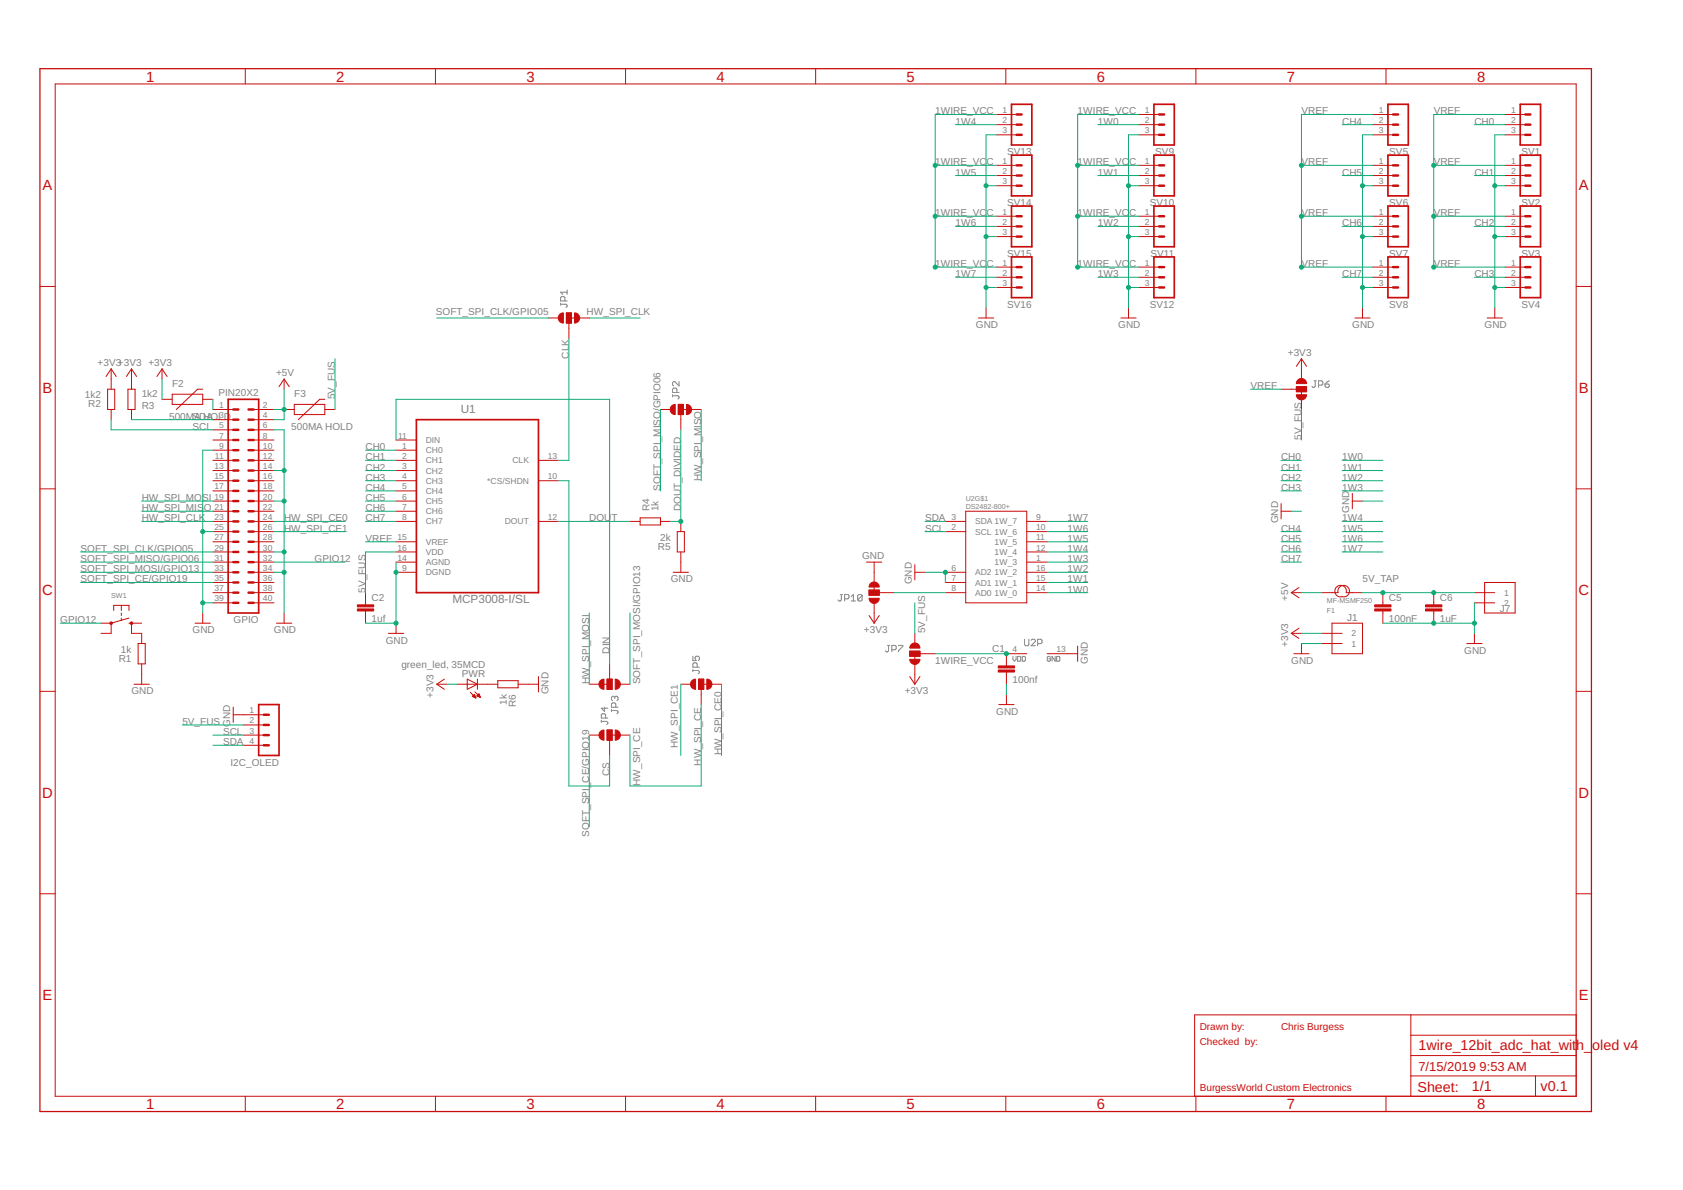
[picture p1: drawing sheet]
<svg xmlns="http://www.w3.org/2000/svg" width="420mm" height="297mm" viewBox="0 0 420 297" stroke-linecap="round" stroke-linejoin="round" font-family="sans-serif">
<g fill="none" stroke="#808080" stroke-width=".25">
<path d="M140 75.9h1.3l.3 .3-.3 .6M140 75.7v.5M141 75.1v-.8l-.2-.3h-.6l-.2 .3v.8h1.6M141.6 72.4v1.1M141.6 72.9h-1.6l.5 .6M167.9 98.8h1.3l.3 .3-.3 .5M167.9 98.5v.6M169 98v-.8l-.3-.3h-.5l-.3 .3v.8h1.6M169.5 95.2v1.1l-1.1-1.1h-.2l-.3 .3v.6l.3 .2M328.1 95.1h.5M328.3 95.1v1.3l-.2 .3-.6-.3M329.2 96.1h.8l.2-.2v-.6l-.2-.2h-.8v1.6"/>
<path d="M330.8 95.9h.8l.3 .5-.3 .3h-.5l-.3-.3zM331.9 95.1l-1.1 .8M209.8 148.4h.5M210 148.4v1.4l-.2 .2-.6-.2M210.9 149.5h.8l.2-.3v-.5l-.2-.3h-.8v1.6M212.5 150h1.1M212.5 148.9l.5-.5v1.6M215.2 148.7v1.1l-.3 .2h-.5l-.3-.2M215.2 148.7l-.3-.3h-.5l-.3 .3v1.1M215.2 148.7l-1.1 1.1M255.8 159.6v1.3l.2 .3h.6l.3-.3v-1.3M257.4 159.8l.3-.2h.5l.3 .2v.3l-1.1 1.1h1.1"/>
<path d="M150.1 179.8v.5M150.9 176.5v1.1l-.8-.8h1.6M151.2 179.2v-.8l-.3-.2h-.5l-.3 .2v.8h1.6M152.7 177.4h1.3l.3 .2-.3 .6M152.7 177.1v.5M153.5 174.1l.2-.3 .6 .3v.5l-.3 .3M153.5 174.1l-.3-.3-.5 .3v.5l.2 .3M153.5 174.1v.2M153.7 176.5v-.8l-.2-.2h-.6l-.2 .2v.8h1.6M173 167.4h1.3l.3 .2v.3l-.3 .3M173 163.8v1.1h.8l-.3-.5 .3-.6h.5l.3 .3v.5l-.3 .3M173 167.1v.5"/>
<path d="M174.1 166.5v-.8l-.3-.2h-.6l-.2 .2v.8h1.6M221.6 161.1h.5M221.8 161.1v1.4l-.2 .2-.6-.2M222.7 162.2h.8l.2-.3v-.5l-.2-.3h-.8v1.6M224.3 161.1h1.1v.3l-1.1 1.1v.2M252.9 163.9v.7l.4 .4 .4-.4v-.7M254 163.9h.6l.2 .2v.7l-.2 .2h-.6zM255.2 163.9h.6l.2 .2v.7l-.2 .2h-.6zM259 160.7h.9l.2-.3v-.6l-.2-.2h-.9v1.6M262.2 164.1l-.2-.2h-.3l-.2 .2v.7l.2 .2h.3l.2-.2v-.4h-.3M263.4 163.9v1.1l-.8-1.1v1.1M263.8 163.9h.6l.2 .2v.7l-.2 .2h-.6z"/>
<path d="M150.1 180.1h1.4l.2 .2-.2 .6"/>
</g>
<g fill="none" stroke="#c90d0c" stroke-width=".25">
<path d="M61.2 17.1v3.9M108.7 17.1v3.9M156.2 17.1v3.9M203.6 17.1v3.9M251.1 17.1v3.9M298.6 17.1v3.9M346 17.1v3.9M13.8 21h379.7v252.6h-379.7zM248.7 28.6h5.1M248.7 31.1h5.1M248.7 33.7h5.1M284.3 28.6h5"/>
<path d="M284.3 31.1h5M284.3 33.7h5M342.7 28.6h5.1M342.7 31.1h5.1M342.7 33.7h5.1M375.7 28.6h5.1M375.7 31.1h5.1M375.7 33.7h5.1M248.7 41.3h5.1M248.7 43.8h5.1M248.7 46.4h5.1M248.7 54h5.1"/>
<path d="M248.7 56.5h5.1M248.7 59.1h5.1M284.3 41.3h5M284.3 43.8h5M284.3 46.4h5M284.3 54h5M284.3 56.5h5M284.3 59.1h5M342.7 41.3h5.1M342.7 43.8h5.1M342.7 46.4h5.1M342.7 54h5.1"/>
<path d="M342.7 56.5h5.1M342.7 59.1h5.1M375.7 41.3h5.1M375.7 43.8h5.1M375.7 46.4h5.1M375.7 54h5.1M375.7 56.5h5.1M375.7 59.1h5.1M10 71.5h3.8M137 79.4h2.5M141.4 78.1h1.3v2.5h-1.3zM142 79.4h5.1"/>
<path d="M244.3 79.4h3.8M246.2 76.8v2.6M248.7 66.7h5.1M248.7 69.2h5.1M248.7 71.8h5.1M279.8 79.4h3.8M281.7 76.8v2.6M284.3 66.7h5M284.3 69.2h5M284.3 71.8h5M338.2 79.4h3.9M340.1 76.8v2.6"/>
<path d="M342.7 66.7h5.1M342.7 69.2h5.1M342.7 71.8h5.1M371.3 79.4h3.8M373.2 76.8v2.6M375.7 66.7h5.1M375.7 69.2h5.1M375.7 71.8h5.1M393.5 71.5h3.8M26.9 97.2h1.7v5h-1.7zM27.7 92.1v5.1M27.7 92.1l1.3 1.9"/>
<path d="M27.7 92.1l-1.2 1.9M31.9 97.2h1.8v5h-1.8zM32.8 92.1v5.1M32.8 92.1l1.3 1.9M32.8 92.1l-1.2 1.9M40.4 92.1l1.3 1.9M40.4 92.1l-1.2 1.9M40.4 92.1v2.5M40.4 99.7h2.6M43 98.4h7.6v2.5h-7.6zM50.6 97.2h-1.3l-5.3 5M50.6 99.7h2.5"/>
<path d="M70.9 94.6v2.6M70.9 94.6l1.3 1.9M70.9 94.6l-1.2 1.9M81.1 99.7h-1.3l-5.3 5.1M142 80.6v3.9M319.8 97.2h3.8M323.6 96.5h2.6v1.3h-2.6zM324.9 89.5v5.1M324.9 97.2v5M324.9 89.5l1.3 1.9M324.9 89.5l-1.3 1.9M27.7 102.2v2.6"/>
<path d="M32.8 102.2v2.6M53.1 102.2h5.1M53.1 109.8h5.1M53.1 112.4h5.1M53.1 114.9h5.1M53.1 117.5h5.1M53.1 120h5.1M53.1 104.8h5.1M53.1 107.3h5.1M63.3 102.2h5.1M63.3 109.8h5.1M63.3 112.4h5.1"/>
<path d="M63.3 114.9h5.1M63.3 117.5h5.1M63.3 120h5.1M63.3 104.8h5.1M63.3 107.3h5.1M70.9 102.2h2.6M73.5 100.9h7.6v2.6h-7.6zM81.1 102.2h2.5M98.9 109.8h5M98.9 112.4h5M98.9 114.9h5M98.9 117.5h5"/>
<path d="M98.9 120h5M134.4 114.9h5.1M134.4 120h5.1M164.9 102.2h2.5M169.3 100.9h1.3v2.6h-1.3zM170 103.5v3.8M170 102.2h5M10 122h3.8M53.1 130.2h5.1M53.1 137.8h5.1M53.1 132.7h5.1M53.1 127.6h5.1"/>
<path d="M53.1 122.5h5.1M53.1 125.1h5.1M53.1 135.2h5.1M63.3 130.2h5.1M63.3 137.8h5.1M63.3 132.7h5.1M63.3 127.6h5.1M63.3 122.5h5.1M63.3 125.1h5.1M63.3 135.2h5.1M98.9 130.2h5M98.9 137.8h5"/>
<path d="M98.9 127.6h5M98.9 122.5h5M98.9 125.1h5M98.9 135.2h5M134.4 130.2h5.1M157.3 130.2h2.5M159.8 129.3h5.1v1.7h-5.1zM164.9 130.2h2.5M169.1 132.7h1.8v5.1h-1.8zM170 130.2v2.5M170 137.8v5.1M236 130.2h5.1"/>
<path d="M236 132.7h5.1M241.1 127.6h15.2v22.9h-15.2zM256.3 130.2h5.1M256.3 137.8h5.1M256.3 132.7h5.1M256.3 135.2h5.1M319.8 125.7v3.8M319.8 127.6h2.6M337.6 125.1h2.5M337.6 123.2v3.8M393.5 122h3.8M25.2 155.6h2.5"/>
<path d="M27.7 155.6v2.5h-2.5M28.4 152.4v-1.3h3.8v1.3M30.3 151.1v1.3M30.3 153v.6M30.3 154.3v.6M32.2 155.6h3.2M32.2 154.3l-4.5 1.3M32.8 155.6v2.5h2.6v2.5M48.7 155.6h3.8M50.6 153v2.6M53.1 147.9h5.1M53.1 142.9h5.1"/>
<path d="M53.1 145.4h5.1M53.1 150.5h5.1M53.1 140.3h5.1M63.3 147.9h5.1M63.3 142.9h5.1M63.3 145.4h5.1M63.3 150.5h5.1M63.3 140.3h5.1M69 155.6h3.8M70.9 153v2.6M91.2 147.9v3.1M91.2 152.5v3.1"/>
<path d="M97 158.1h3.8M98.9 155.6v2.5M98.9 142.9h5M98.9 140.3h5M168.1 142.9h3.8M216.3 140.3h3.8M217 147.3h2.5v1.3h-2.5zM217 153.6l1.2 2M218.2 140.3v7.6M218.2 150.5v5.1M219.5 147.9h3.8M219.5 153.6l-1.3 2"/>
<path d="M228.4 142.9h2.5M228.4 140.9v3.9M228.4 158.1v2.5M236 147.9h5.1M236 142.9h5.1M236 145.4h5.1M256.3 147.9h5.1M256.3 142.9h5.1M256.3 145.4h5.1M256.3 140.3h5.1M322.4 158.1h2.5M322.4 147.9l1.9 1.3"/>
<path d="M322.4 147.9h2.5M322.4 158.1l1.9 1.3M324.3 146.7l-1.9 1.2M324.3 156.8l-1.9 1.3M330 147.9h4.1a1.44 1.44 0 0 1 1.2-1.8 1.44 1.44 0 0 1 1.6 1.6 1.44 1.44 0 0 1-1.8 1.2 1.45 1.45 0 0 1-1.9-1.2 1.45 1.45 0 0 1 1.6-1.6 1.45 1.45 0 0 1 1.3 1.8h4M330 158.1h5.1M332.5 155.6h7.6v7.6h-7.6zM345.2 147.9v3.1M345.2 152.5v3.1M357.9 147.9v3.1M357.9 152.5v3.1M368.1 147.9h5.1"/>
<path d="M368.1 158.1v2.5M368.1 150.5h5.1M370.6 145.4h7.6v7.6h-7.6zM10 172.6h3.8M33.5 170.8h3.8M34.5 160.6h1.8v5.1h-1.8zM35.4 165.7v5.1M58.2 178.4h7.6M58.2 176.5v3.8M109 170.8h2.6M109 170.8l1.9 1.3M110.9 169.5l-1.9 1.3"/>
<path d="M114.1 170.8h10.2M116.6 169.5l2.6 1.3-2.6 1.3zM117.4 172.8l1.4 1.4M117.9 173.8l.9 .4M117.9 173.8l.5-.5 .4 .9M117.9 173.8h.7M118 173.7h.6M118.2 173.6h.3M118.2 173.9h.5M118.3 173.5h.2M118.4 173.4h.1M118.5 174.1h.2"/>
<path d="M118.6 172.7l1.4 1.4M118.7 174.2h.1M119.1 173.7h.7M119.1 173.7l.9 .4M119.1 173.7l.5-.5 .4 .9M119.2 173.6h.5M119.2 169.5v2.6M119.3 173.5h.4M119.3 173.8h.5M119.4 173.4h.2M119.5 173.2h.1M119.6 173.9h.3"/>
<path d="M119.9 174.1h.1M124.3 169.9h5v1.8h-5zM129.3 170.8h5.1M134.4 168.9v3.8M147.1 170.8h5.1M151.6 169.5h1.2v2.6h-1.2zM152.2 165.7v3.8M154.7 170.8h2.6M170 170.8h2.5M174.4 169.5h1.3v2.6h-1.3zM175 170.8h5.1M175 172.1v3.8"/>
<path d="M227.1 168.9l1.3 1.9M227.1 162.5h2.6v1.3h-2.6zM228.4 163.2v7.6M229.7 163.2h3.8M229.7 168.9l-1.3 1.9M249.3 175.9h3.9M251.2 167.7v3.1M251.2 173.3v2.6M256.3 163.2h-5.1v3M261.4 163.2h7.6M269 161.3v3.8M323 163.2h3.8"/>
<path d="M324.9 160.6v2.6M330 160.6h5.1M366.2 160.6h3.8M393.5 172.6h3.8M60.8 183.5h5M60.8 181h5M60.8 186h5M147.1 183.5h2.5M151.6 182.2h1.2v2.6h-1.2zM152.2 184.8v3.8M152.2 183.5h5.1M10 223.1h3.8"/>
<path d="M393.5 223.1h3.8M352.2 253.3v20.3M352.2 258.4h41.3M393.5 253.3h-95.3v20.3M61.2 273.6v3.9M108.7 273.6v3.9M156.2 273.6v3.9M203.6 273.6v3.9M251.1 273.6v3.9M298.6 273.6v3.9M346 273.6v3.9M352.2 268.6h41.3"/>
<path d="M352.2 263.5h41.3M383.3 268.6v5"/>
</g>
<path d="M10 17.1h387.3v260.4h-387.3z" fill="none" stroke="#c90d0c" stroke-width=".32"/>
<g fill="#c90d0c" stroke="#c90d0c" stroke-width=".25">
<path d="M89.2 152h4.1v.5h-4.1z"/>
<path d="M89.2 151h4.1v.5h-4.1z"/>
<path d="M343.2 152h4.1v.5h-4.1z"/>
<path d="M343.2 151h4.1v.5h-4.1z"/>
<path d="M355.9 152h4.1v.5h-4.1z"/>
<path d="M355.9 151h4.1v.5h-4.1z"/>
<path d="M141.4 78.1h1.3v2.5h-1.3z"/>
<path d="M169.3 100.9h1.3v2.6h-1.3z"/>
<path d="M151.6 169.5h1.2v2.6h-1.2z"/>
<path d="M151.6 182.2h1.2v2.6h-1.2z"/>
<path d="M174.4 169.5h1.3v2.6h-1.3z"/>
<path d="M249.2 167.2h4.1v.5h-4.1z"/>
<path d="M249.2 166.2h4.1v.5h-4.1z"/>
<path d="M323.6 96.5h2.6v1.3h-2.6z"/>
<path d="M217 147.3h2.5v1.3h-2.5z"/>
<path d="M227.1 162.5h2.6v1.3h-2.6z"/>
</g>
<g fill="#c90d0c" stroke="#c90d0c" stroke-width=".25">
<path d="M143.4 78.1a1.27 1.27 0 0 1 1.3 1.3 1.27 1.27 0 0 1-1.3 1.2z" fill-rule="evenodd"/>
<path d="M139.7 78.5l.5-.3 .5-.1v2.5a1.27 1.27 0 0 1-1.2-.7 1.27 1.27 0 0 1 .2-1.4z" fill-rule="evenodd"/>
<path d="M171.4 100.9a1.27 1.27 0 0 1 1.3 1.3 1.27 1.27 0 0 1-1.3 1.3z" fill-rule="evenodd"/>
<path d="M167.6 101.4l1-.5v2.6a1.27 1.27 0 0 1-1.2-.8 1.27 1.27 0 0 1 .2-1.3z" fill-rule="evenodd"/>
<path d="M149.8 169.9l1-.4v2.6a1.27 1.27 0 0 1-1.2-.8 1.27 1.27 0 0 1 .2-1.4z" fill-rule="evenodd"/>
<path d="M153.6 169.5a1.27 1.27 0 0 1 1.3 1.3 1.27 1.27 0 0 1-1.3 1.3z" fill-rule="evenodd"/>
<path d="M153.6 182.2a1.27 1.27 0 0 1 1.3 1.3 1.27 1.27 0 0 1-1.3 1.3z" fill-rule="evenodd"/>
<path d="M149.8 182.6l1-.4v2.6a1.27 1.27 0 0 1-1.2-.8 1.27 1.27 0 0 1 .2-1.4z" fill-rule="evenodd"/>
<path d="M176.4 169.5a1.27 1.27 0 0 1 1.3 1.3 1.27 1.27 0 0 1-1.3 1.3z" fill-rule="evenodd"/>
<path d="M172.7 169.9l1-.4v2.6a1.27 1.27 0 0 1-1.2-.8 1.27 1.27 0 0 1 .2-1.4z" fill-rule="evenodd"/>
<path d="M323.6 98.5h2.6a1.27 1.27 0 0 1-1.3 1.3 1.27 1.27 0 0 1-1.3-1.3z" fill-rule="evenodd"/>
<path d="M324.1 94.8a1.27 1.27 0 0 1 1.3-.2 1.27 1.27 0 0 1 .8 1.2h-2.6l.1-.5z" fill-rule="evenodd"/>
<path d="M217.4 145.6a1.27 1.27 0 0 1 1.3-.2 1.27 1.27 0 0 1 .8 1.1h-2.5z" fill-rule="evenodd"/>
<path d="M217 149.3h2.5a1.27 1.27 0 0 1-1.3 1.3 1.27 1.27 0 0 1-1.2-1.3z" fill-rule="evenodd"/>
<path d="M227.1 164.6h2.6a1.27 1.27 0 0 1-1.3 1.2 1.27 1.27 0 0 1-1.3-1.2z" fill-rule="evenodd"/>
<path d="M227.5 160.8a1.26 1.26 0 0 1 1.4-.2 1.26 1.26 0 0 1 .8 1.2h-2.6z" fill-rule="evenodd"/>
<circle cx="27.7" cy="155.5" r=".33"/>
<circle cx="32.8" cy="155.5" r=".33"/>
</g>
<g fill="none" stroke="#c90d0c" stroke-width=".42">
<path d="M252.5 26h5.1v10.2h-5.1zM252.5 38.7h5.1v10.2h-5.1zM288.1 26h5.1v10.2h-5.1zM288.1 38.7h5.1v10.2h-5.1zM346.5 26h5.1v10.2h-5.1zM346.5 38.7h5.1v10.2h-5.1zM379.5 26h5.1v10.2h-5.1zM379.5 38.7h5.1v10.2h-5.1zM252.5 51.4h5.1v10.2h-5.1zM288.1 51.4h5.1v10.2h-5.1zM346.5 51.4h5.1v10.2h-5.1zM379.5 51.4h5.1v10.2h-5.1z"/>
<path d="M252.5 64.1h5.1v10.2h-5.1zM288.1 64.1h5.1v10.2h-5.1zM346.5 64.1h5.1v10.2h-5.1zM379.5 64.1h5.1v10.2h-5.1zM57 99.7h7.6v53.3h-7.6zM103.9 104.8h30.5v43.1h-30.5zM64.6 175.9h5.1v12.7h-5.1z"/>
</g>
<g fill="none" stroke="#c90d0c" stroke-width=".61">
<path d="M253.8 33.7h1.3M253.8 31.1h1.3M253.8 28.6h1.3M289.3 33.7h1.3M289.3 31.1h1.3M289.3 28.6h1.3M347.8 33.7h1.2M347.8 31.1h1.2M347.8 28.6h1.2M380.8 33.7h1.3M380.8 31.1h1.3M380.8 28.6h1.3"/>
<path d="M253.8 46.4h1.3M253.8 43.8h1.3M253.8 41.3h1.3M253.8 59.1h1.3M253.8 56.5h1.3M253.8 54h1.3M289.3 46.4h1.3M289.3 43.8h1.3M289.3 41.3h1.3M289.3 59.1h1.3M289.3 56.5h1.3M289.3 54h1.3"/>
<path d="M347.8 46.4h1.2M347.8 43.8h1.2M347.8 41.3h1.2M347.8 59.1h1.2M347.8 56.5h1.2M347.8 54h1.2M380.8 46.4h1.3M380.8 43.8h1.3M380.8 41.3h1.3M380.8 59.1h1.3M380.8 56.5h1.3M380.8 54h1.3"/>
<path d="M253.8 71.8h1.3M253.8 69.2h1.3M253.8 66.7h1.3M289.3 71.8h1.3M289.3 69.2h1.3M289.3 66.7h1.3M347.8 71.8h1.2M347.8 69.2h1.2M347.8 66.7h1.2M380.8 71.8h1.3M380.8 69.2h1.3M380.8 66.7h1.3"/>
<path d="M58.2 107.3h1.3M58.2 104.8h1.3M58.2 102.2h1.3M58.2 112.4h1.3M58.2 109.8h1.3M58.2 120h1.3M58.2 117.5h1.3M58.2 114.9h1.3M62 107.3h1.3M62 104.8h1.3M62 102.2h1.3M62 112.4h1.3"/>
<path d="M62 109.8h1.3M62 120h1.3M62 117.5h1.3M62 114.9h1.3M58.2 125.1h1.3M58.2 122.5h1.3M58.2 132.7h1.3M58.2 130.2h1.3M58.2 127.6h1.3M58.2 137.8h1.3M58.2 135.2h1.3M62 125.1h1.3"/>
<path d="M62 122.5h1.3M62 132.7h1.3M62 130.2h1.3M62 127.6h1.3M62 137.8h1.3M62 135.2h1.3M58.2 142.9h1.3M58.2 140.3h1.3M58.2 145.4h1.3M58.2 147.9h1.3M58.2 150.5h1.3M62 142.9h1.3"/>
<path d="M62 140.3h1.3M62 145.4h1.3M62 147.9h1.3M62 150.5h1.3M65.8 178.4h1.3M65.8 183.5h1.3M65.8 181h1.3M65.8 186h1.3"/>
</g>
<g fill="none" stroke="#0dab76" stroke-width=".25">
<path d="M238.5 31.1h10.2M248.7 33.7h-2.5v43.1M248.7 28.6h-15.2v38.1h15.2M274.1 31.1h10.2M284.3 33.7h-2.6v43.1M284.3 28.6h-15.3v38.1h15.3M335.1 31.1h7.6M342.7 33.7h-2.6v43.1M342.7 28.6h-17.8v38.1h17.8M368.1 31.1h7.6M375.7 33.7h-2.5v43.1M375.7 28.6h-17.8v38.1h17.8"/>
<path d="M233.5 54h15.2M233.5 41.3h15.2M238.5 43.8h10.2M238.5 56.5h10.2M246.2 46.4h2.5M246.2 59.1h2.5M269 54h15.3M269 41.3h15.3M274.1 43.8h10.2M274.1 56.5h10.2M281.7 46.4h2.6M281.7 59.1h2.6"/>
<path d="M324.9 54h17.8M324.9 41.3h17.8M335.1 43.8h7.6M335.1 56.5h7.6M340.1 46.4h2.6M340.1 59.1h2.6M357.9 54h17.8M357.9 41.3h17.8M368.1 43.8h7.6M368.1 56.5h7.6M373.2 46.4h2.5M373.2 59.1h2.5"/>
<path d="M109 79.4h28M147.1 79.4h12.7M238.5 69.2h10.2M246.2 71.8h2.5M274.1 69.2h10.2M281.7 71.8h2.6M335.1 69.2h7.6M340.1 71.8h2.6M368.1 69.2h7.6M373.2 71.8h2.5M40.4 94.6v5.1M53.1 99.7v2.5"/>
<path d="M70.9 97.2v7.6h-2.5M83.6 89.5v12.7M142 84.5v30.4h-2.5M312.2 97.2h7.6M27.7 104.8v2.5h25.4M32.8 104.8h20.3M53.1 112.4h-2.5v40.6M68.4 107.3h2.5v45.7M68.4 117.5h2.5M68.4 102.2h2.5M91.2 112.4h7.7M91.2 117.5h7.7"/>
<path d="M91.2 114.9h7.7M91.2 120h7.7M98.9 109.8v-10.1h53.3v66M139.5 120h2.5v76.2h10.2v-7.6M164.9 102.2v20.3M170 107.3v22.9h-2.6M175 102.2v17.8M319.8 117.5h5.1M319.8 114.9h5.1M319.8 120h5.1M324.9 102.2v7.6M335.1 117.5h10.1"/>
<path d="M335.1 114.9h10.1M335.1 120h10.1M20.1 137.8h33M35.4 125.1h17.7M35.4 127.6h17.7M35.4 130.2h17.7M50.6 132.7h2.5M68.4 132.7h17.8M68.4 125.1h2.5M68.4 137.8h2.5M68.4 130.2h17.8M91.2 125.1h7.7"/>
<path d="M91.2 127.6h7.7M91.2 130.2h7.7M91.2 122.5h7.7M91.2 135.2h7.7M98.9 137.8h-7.7v10.1M139.5 130.2h17.8M230.9 132.7h5.1M230.9 130.2h5.1M261.4 132.7h10.2M261.4 137.8h10.2M261.4 130.2h10.2M261.4 135.2h10.2"/>
<path d="M319.8 132.7h5.1M319.8 137.8h5.1M319.8 122.5h5.1M319.8 135.2h5.1M322.4 127.6h2.5M335.1 132.7h10.1M335.1 137.8h10.1M335.1 130.2h10.1M335.1 122.5h10.1M335.1 135.2h10.1M340.1 125.1h5.1M15 155.6h10.2"/>
<path d="M20.1 142.9h33M20.1 145.4h33M20.1 140.3h33M50.6 150.5h2.5M68.4 142.9h2.5M68.4 140.3h17.8M98.9 140.3v15.3h-7.7M147.1 153v17.8M157.3 153v17.8M223.3 147.9h12.7M228.4 150.5v7.6M230.9 142.9h5.1v2.5"/>
<path d="M261.4 142.9h10.2M261.4 147.9h10.2M261.4 145.4h10.2M261.4 140.3h10.2M319.8 140.3h5.1M324.9 158.1h5.1M324.9 147.9h5.1M340.1 147.9h28M345.2 155.6h22.9M368.1 150.5v7.6M111.6 170.8h2.5M170 170.8v17.8"/>
<path d="M175 175.9v20.3h-17.7v-12.7M180.1 170.8v17.8M233.5 163.2h17.7M251.2 170.8v2.5M324.9 160.6h5.1M45.5 181h15.3M53.1 186h7.7M53.1 183.5h7.7M147.1 183.5v22.9"/>
</g>
<g fill="#0dab76" stroke="#0dab76" stroke-width=".25">
<circle cx="50.6" cy="132.7" r=".51"/>
<circle cx="50.6" cy="150.5" r=".51"/>
<circle cx="70.9" cy="117.5" r=".51"/>
<circle cx="70.9" cy="125.1" r=".51"/>
<circle cx="70.9" cy="137.8" r=".51"/>
<circle cx="70.9" cy="142.9" r=".51"/>
<circle cx="98.9" cy="142.9" r=".51"/>
<circle cx="98.9" cy="155.6" r=".51"/>
<circle cx="357.9" cy="155.6" r=".51"/>
<circle cx="368.1" cy="155.6" r=".51"/>
<circle cx="236" cy="142.9" r=".51"/>
<circle cx="246.2" cy="46.4" r=".51"/>
<circle cx="246.2" cy="59.1" r=".51"/>
<circle cx="246.2" cy="71.8" r=".51"/>
<circle cx="281.7" cy="46.4" r=".51"/>
<circle cx="281.7" cy="59.1" r=".51"/>
<circle cx="281.7" cy="71.8" r=".51"/>
<circle cx="373.2" cy="46.4" r=".51"/>
<circle cx="373.2" cy="59.1" r=".51"/>
<circle cx="373.2" cy="71.8" r=".51"/>
<circle cx="340.1" cy="46.4" r=".51"/>
<circle cx="340.1" cy="59.1" r=".51"/>
<circle cx="340.1" cy="71.8" r=".51"/>
<circle cx="70.9" cy="102.2" r=".51"/>
<circle cx="170" cy="130.2" r=".51"/>
<circle cx="345.2" cy="147.9" r=".51"/>
<circle cx="357.9" cy="147.9" r=".51"/>
<circle cx="324.9" cy="66.7" r=".51"/>
<circle cx="324.9" cy="54" r=".51"/>
<circle cx="324.9" cy="41.3" r=".51"/>
<circle cx="357.9" cy="54" r=".51"/>
<circle cx="357.9" cy="41.3" r=".51"/>
<circle cx="357.9" cy="66.7" r=".51"/>
<circle cx="251.2" cy="163.2" r=".51"/>
<circle cx="233.5" cy="41.3" r=".51"/>
<circle cx="233.5" cy="54" r=".51"/>
<circle cx="233.5" cy="66.7" r=".51"/>
<circle cx="269" cy="41.3" r=".51"/>
<circle cx="269" cy="54" r=".51"/>
<circle cx="269" cy="66.7" r=".51"/>
</g>
<g font-size="3.7" fill="#c90d0c">
<text x="36.5" y="20.3">1</text>
<text x="84" y="20.3">2</text>
<text x="131.4" y="20.3">3</text>
<text x="178.9" y="20.3">4</text>
<text x="226.3" y="20.3">5</text>
<text x="273.8" y="20.3">6</text>
<text x="321.3" y="20.3">7</text>
<text x="368.7" y="20.3">8</text>
<text x="10.6" y="47.5">A</text>
<text x="394.2" y="47.5">A</text>
<text x="10.6" y="98.1">B</text>
<text x="394.2" y="98.1">B</text>
<text x="10.5" y="148.6">C</text>
<text x="394" y="148.6">C</text>
<text x="10.5" y="199.1">D</text>
<text x="394" y="199.1">D</text>
<text x="10.6" y="249.7">E</text>
<text x="394.2" y="249.7">E</text>
<text x="36.5" y="276.8">1</text>
<text x="84" y="276.8">2</text>
<text x="131.4" y="276.8">3</text>
<text x="178.9" y="276.8">4</text>
<text x="226.3" y="276.8">5</text>
<text x="273.8" y="276.8">6</text>
<text x="321.3" y="276.8">7</text>
<text x="368.7" y="276.8">8</text>
</g>
<g font-size="3.6" fill="#c90d0c">
<text x="354.1" y="262.2">1wire_12bit_adc_hat_wit</text>
<text x="393.5" y="262.2">h_</text>
<text x="397.5" y="262.2">oled v4</text>
<text x="353.9" y="272.5">Sheet:</text>
<text x="367.4" y="272.4">1/1</text>
<text x="384.6" y="272.4">v0.1</text>
</g>
<g font-size="3.2" fill="#c90d0c">
<text x="354.1" y="267.3">7/15/2019</text>
<text x="369.4" y="267.3">9:53 AM</text>
</g>
<g font-size="2.9" fill="#808080">
<text x="115" y="103.2">U1</text>
<text x="112.9" y="150.5">MCP3008-I/SL</text>
</g>
<g font-size="2.5" fill="#808080">
<text x="233.5" y="28.6">1WIRE_VCC</text>
<text x="269" y="28.6">1WIRE_VCC</text>
<text x="324.9" y="28.6">VREF</text>
<text x="357.9" y="28.6">VREF</text>
<text x="238.6" y="31.1">1W4</text>
<text x="274.1" y="31.1">1W0</text>
<text x="335.1" y="31.1">CH4</text>
<text x="368.1" y="31.1">CH0</text>
<text x="233.5" y="41.3">1WIRE_VC</text>
<text x="246.3" y="41.3">C</text>
<text x="251.5" y="38.7">S</text>
<text x="253.1" y="38.7">V13</text>
<text x="269" y="41.3">1WIRE_VC</text>
<text x="281.9" y="41.3">C</text>
<text x="288.4" y="38.7">SV9</text>
<text x="324.9" y="41.3">VREF</text>
<text x="346.8" y="38.7">SV5</text>
<text x="357.9" y="41.3">VREF</text>
<text x="379.8" y="38.7">SV1</text>
<text x="238.6" y="43.8">1W5</text>
<text x="274.1" y="43.8">1W1</text>
<text x="335.1" y="43.8">CH5</text>
<text x="368.1" y="43.8">CH1</text>
<text x="233.5" y="54">1WIRE_VC</text>
<text x="246.3" y="54">C</text>
<text x="251.5" y="51.4">SV14</text>
<text x="269" y="54">1WIRE_VC</text>
<text x="281.9" y="54">C</text>
<text x="287" y="51.4">SV10</text>
<text x="324.9" y="54">VREF</text>
<text x="346.8" y="51.4">SV6</text>
<text x="357.9" y="54">VREF</text>
<text x="379.8" y="51.4">SV2</text>
<text x="238.6" y="56.5">1W6</text>
<text x="274.1" y="56.5">1W2</text>
<text x="335.1" y="56.5">CH6</text>
<text x="368.1" y="56.5">CH2</text>
<text x="251.5" y="64.1">SV15</text>
<text x="287.2" y="64.1">SV11</text>
<text x="346.8" y="64.1">SV7</text>
<text x="379.8" y="64.1">SV3</text>
<text x="233.5" y="66.7">1WIRE_VC</text>
<text x="238.6" y="69.2">1W7</text>
<text x="246.3" y="66.7">C</text>
<text x="269" y="66.7">1WIRE_VC</text>
<text x="274.1" y="69.2">1W3</text>
<text x="281.9" y="66.7">C</text>
<text x="324.9" y="66.7">VREF</text>
<text x="335.1" y="69.2">CH7</text>
<text x="357.9" y="66.7">VREF</text>
<text x="368.1" y="69.2">CH3</text>
<text x="251.5" y="76.8">SV16</text>
<text x="287" y="76.8">SV12</text>
<text x="346.8" y="76.8">SV8</text>
<text x="379.8" y="76.8">SV4</text>
<text x="108.8" y="78.6">SOFT_SPI_CLK/GPIO05</text>
<text x="146.4" y="78.6">HW_SPI_CLK</text>
<text x="243.6" y="81.9">GND</text>
<text x="279.2" y="81.9">GND</text>
<text x="337.6" y="81.9">GND</text>
<text x="370.6" y="81.9">GND</text>
<text x="142" y="89.5" transform="rotate(-90 142 89.5)">CLK</text>
<text x="321.5" y="88.8">+3V3</text>
<text x="24.4" y="91.3">+3V3+3V3 +3V3</text>
<text x="68.9" y="93.8">+5V</text>
<text x="21.2" y="99.4">1k2</text>
<text x="22" y="101.7">R2</text>
<text x="35.4" y="99.2">1k2</text>
<text x="35.4" y="102">R3</text>
<text x="43" y="96.6">F2</text>
<text x="54.5" y="98.9">PIN20X2</text>
<text x="73.5" y="99.2">F3</text>
<text x="83.6" y="99.7" transform="rotate(-90 83.6 99.7)">5V_FUS</text>
<text x="164.9" y="101.9" transform="rotate(-90 164.9 101.9)">GPIO06</text>
<text x="312.2" y="97.1">VREF</text>
<text x="42.2" y="104.8">500MSDA</text>
<text x="48.1" y="107.3">SCL</text>
<text x="48.5" y="104.8">A HOLD</text>
<text x="72.7" y="107.3">500MA HOLD</text>
<text x="91.2" y="112.4">CH0</text>
<text x="324.9" y="109.8" transform="rotate(-90 324.9 109.8)">5V_FUS</text>
<text x="91.2" y="114.9">CH1</text>
<text x="91.2" y="117.5">CH2</text>
<text x="319.8" y="114.9">CH0</text>
<text x="319.8" y="117.5">CH1</text>
<text x="335.1" y="117.5">1W1</text>
<text x="335.1" y="114.9">1W0</text>
<text x="35.4" y="125.1">HW_SPI_MOSI</text>
<text x="91.2" y="120">CH3</text>
<text x="91.2" y="122.5">CH4</text>
<text x="91.2" y="125.1">CH5</text>
<text x="164.9" y="122.5" transform="rotate(-90 164.9 122.5)">SOFT_SPI_MISO/</text>
<text x="175.1" y="120" transform="rotate(-90 175.1 120)">HW_SPI_MISO</text>
<text x="319.8" y="120">CH2</text>
<text x="319.8" y="122.5">CH3</text>
<text x="335.1" y="122.5">1W3</text>
<text x="335.1" y="120">1W2</text>
<text x="35.4" y="130.2">HW_SPI_CLK</text>
<text x="35.4" y="127.6">HW_SPI_MIS</text>
<text x="50.9" y="127.6">O</text>
<text x="70.9" y="130.2">HW_SPI_CE0</text>
<text x="91.2" y="127.6">CH6</text>
<text x="91.2" y="130.2">CH7</text>
<text x="147.1" y="130.2">DOU</text>
<text x="152.7" y="130.2">T</text>
<text x="162.1" y="127.6" transform="rotate(-90 162.1 127.6)">R4</text>
<text x="164.4" y="127.6" transform="rotate(-90 164.4 127.6)">1k</text>
<text x="170" y="127.6" transform="rotate(-90 170 127.6)">DOUT_DIVIDED</text>
<text x="230.9" y="130.2">SDA</text>
<text x="266.5" y="130.2">1W7</text>
<text x="319.1" y="130.6" transform="rotate(-90 319.1 130.6)">GND</text>
<text x="335.1" y="130.2">1W4</text>
<text x="336.8" y="128.1" transform="rotate(-90 336.8 128.1)">GND</text>
<text x="20.1" y="137.8">SOFT_SPI_CLK/GPIO05</text>
<text x="70.9" y="132.7">HW_SPI_CE1</text>
<text x="91.2" y="135.2">VREF</text>
<text x="164.2" y="137.2">R5</text>
<text x="164.8" y="135">2k</text>
<text x="230.9" y="132.7">SCL</text>
<text x="266.5" y="132.7">1W6</text>
<text x="266.5" y="135.2">1W5</text>
<text x="266.5" y="137.8">1W4</text>
<text x="319.8" y="132.7">CH4</text>
<text x="319.8" y="135.2">CH5</text>
<text x="319.8" y="137.8">CH6</text>
<text x="335.1" y="137.8">1W7</text>
<text x="335.1" y="135.2">1W6</text>
<text x="335.1" y="132.7">1W5</text>
<text x="20.1" y="142.9">SOFT_SPI_MOSI/GPIO13</text>
<text x="20.1" y="140.3">SOFT_SPI_MISO/GPIO06</text>
<text x="78.5" y="140.3">GPIO12</text>
<text x="215.2" y="139.6">GND</text>
<text x="266.5" y="140.3">1W3</text>
<text x="266.5" y="142.9">1W2</text>
<text x="319.8" y="140.3">CH7</text>
<text x="20.1" y="145.4">SOFT_SPI_CE/GPIO19</text>
<text x="91.2" y="147.9" transform="rotate(-90 91.2 147.9)">5V_FUS</text>
<text x="167.4" y="145.4">GND</text>
<text x="227.6" y="145.9" transform="rotate(-90 227.6 145.9)">GND</text>
<text x="266.5" y="145.4">1W1</text>
<text x="266.5" y="147.9">1W0</text>
<text x="321.6" y="149.9" transform="rotate(-90 321.6 149.9)">+5V</text>
<text x="340.1" y="145.4">5V_TAP</text>
<text x="15" y="155.6">GPIO12</text>
<text x="58.3" y="155.6">GPIO</text>
<text x="92.8" y="155.2">1uf</text>
<text x="92.8" y="150.1">C2</text>
<text x="336.3" y="155">J1</text>
<text x="346.7" y="155.2">100nF</text>
<text x="346.7" y="150.1">C5</text>
<text x="359.4" y="155.2">1uF</text>
<text x="359.4" y="150.1">C6</text>
<text x="374.4" y="152.8">J7</text>
<text x="48.1" y="158.1">GND</text>
<text x="68.4" y="158.1">GND</text>
<text x="96.3" y="160.6">GND</text>
<text x="215.7" y="158.1">+3V3</text>
<text x="230.9" y="158.1" transform="rotate(-90 230.9 158.1)">5V_FUS</text>
<text x="321.6" y="161.5" transform="rotate(-90 321.6 161.5)">+3V3</text>
<text x="29.6" y="165.2">R1</text>
<text x="30.2" y="162.9">1k</text>
<text x="100.2" y="166.9">green_led, 35MCD</text>
<text x="152.2" y="163.2" transform="rotate(-90 152.2 163.2)">DIN</text>
<text x="233.5" y="165.7">1WIRE_VCC</text>
<text x="247.7" y="162.8">C1</text>
<text x="271.6" y="165.7" transform="rotate(-90 271.6 165.7)">GND</text>
<text x="322.4" y="165.7">GND</text>
<text x="365.5" y="163.2">GND</text>
<text x="32.8" y="173.3">GND</text>
<text x="115.3" y="169">PWR</text>
<text x="137" y="173.3" transform="rotate(-90 137 173.3)">GND</text>
<text x="147.1" y="170.8" transform="rotate(-90 147.1 170.8)">HW_SPI_MOSI</text>
<text x="159.8" y="170.8" transform="rotate(-90 159.8 170.8)">SOFT_SPI_MOSI/GPIO13</text>
<text x="225.9" y="173.3">+3V3</text>
<text x="252.8" y="170.4">100nf</text>
<text x="108.3" y="174.2" transform="rotate(-90 108.3 174.2)">+3V3</text>
<text x="126.5" y="176" transform="rotate(-90 126.5 176)">1k</text>
<text x="128.8" y="176.5" transform="rotate(-90 128.8 176.5)">R6</text>
<text x="248.7" y="178.4">GND</text>
<text x="45.5" y="180.9">5V_FUS</text>
<text x="55.7" y="183.5">SCL</text>
<text x="57.5" y="181.4" transform="rotate(-90 57.5 181.4)">GND</text>
<text x="55.7" y="186">SDA</text>
<text x="57.5" y="191.1">I2C_OLED</text>
<text x="169.2" y="186.7" transform="rotate(-90 169.2 186.7)">HW_SPI_CE1</text>
<text x="175.1" y="191.1" transform="rotate(-90 175.1 191.1)">HW_SPI_CE</text>
<text x="180.1" y="188.6" transform="rotate(-90 180.1 188.6)">HW_SPI_CE0</text>
<text x="152.2" y="193.6" transform="rotate(-90 152.2 193.6)">CS</text>
<text x="159.8" y="196.2" transform="rotate(-90 159.8 196.2)">HW_SPI_CE</text>
<text x="147.1" y="208.9" transform="rotate(-90 147.1 208.9)">SOFT_SPI_CE/GPIO19</text>
</g>
<g font-size="2.5" fill="#c90d0c">
<text x="299.5" y="257.1">Drawn by:</text>
<text x="319.8" y="257.1">Chris Burgess</text>
<text x="299.5" y="260.9">Checked by:</text>
<text x="299.5" y="272.4">BurgessWorld Custom Electronics</text>
</g>
<g font-size="2.1" fill="#808080">
<text x="250.3" y="28.2">1</text>
<text x="285.8" y="28.2">1</text>
<text x="344.2" y="28.2">1</text>
<text x="377.3" y="28.2">1</text>
<text x="250.3" y="30.8">2</text>
<text x="250.3" y="33.3">3</text>
<text x="285.8" y="30.8">2</text>
<text x="285.8" y="33.3">3</text>
<text x="344.2" y="30.8">2</text>
<text x="344.2" y="33.3">3</text>
<text x="377.3" y="30.8">2</text>
<text x="377.3" y="33.3">3</text>
<text x="250.3" y="40.9">1</text>
<text x="285.8" y="40.9">1</text>
<text x="344.2" y="40.9">1</text>
<text x="377.3" y="40.9">1</text>
<text x="250.3" y="43.5">2</text>
<text x="250.3" y="46">3</text>
<text x="285.8" y="43.5">2</text>
<text x="285.8" y="46">3</text>
<text x="344.2" y="43.5">2</text>
<text x="344.2" y="46">3</text>
<text x="377.3" y="43.5">2</text>
<text x="377.3" y="46">3</text>
<text x="250.3" y="53.6">1</text>
<text x="285.8" y="53.6">1</text>
<text x="344.2" y="53.6">1</text>
<text x="377.3" y="53.6">1</text>
<text x="250.3" y="56.2">2</text>
<text x="250.3" y="58.7">3</text>
<text x="285.8" y="56.2">2</text>
<text x="285.8" y="58.7">3</text>
<text x="344.2" y="56.2">2</text>
<text x="344.2" y="58.7">3</text>
<text x="377.3" y="56.2">2</text>
<text x="377.3" y="58.7">3</text>
<text x="250.3" y="66.3">1</text>
<text x="250.3" y="68.9">2</text>
<text x="250.3" y="71.4">3</text>
<text x="285.8" y="66.3">1</text>
<text x="285.8" y="68.9">2</text>
<text x="285.8" y="71.4">3</text>
<text x="344.2" y="66.3">1</text>
<text x="344.2" y="68.9">2</text>
<text x="344.2" y="71.4">3</text>
<text x="377.3" y="66.3">1</text>
<text x="377.3" y="68.9">2</text>
<text x="377.3" y="71.4">3</text>
<text x="54.7" y="101.9">1</text>
<text x="65.6" y="101.9">2</text>
<text x="54.7" y="104.4">3</text>
<text x="54.7" y="106.9">5</text>
<text x="65.6" y="104.4">4</text>
<text x="65.6" y="106.9">6</text>
<text x="54.7" y="109.5">7</text>
<text x="54.7" y="112">9</text>
<text x="65.6" y="109.5">8</text>
<text x="65.6" y="112">10</text>
<text x="99.4" y="109.5">11</text>
<text x="100.4" y="112">1</text>
<text x="106.3" y="110.6">DIN</text>
<text x="106.3" y="113.1">CH0</text>
<text x="53.5" y="117.1">13</text>
<text x="53.5" y="119.6">15</text>
<text x="53.7" y="114.6">11</text>
<text x="65.6" y="114.6">12</text>
<text x="65.6" y="117.1">14</text>
<text x="65.6" y="119.6">16</text>
<text x="100.4" y="114.6">2</text>
<text x="100.4" y="117.1">3</text>
<text x="100.4" y="119.6">4</text>
<text x="106.3" y="115.7">CH1</text>
<text x="106.3" y="118.2">CH2</text>
<text x="127.9" y="115.7">CLK</text>
<text x="136.8" y="119.6">10</text>
<text x="136.8" y="114.6">13</text>
<text x="53.5" y="122.2">17</text>
<text x="53.5" y="124.7">19</text>
<text x="65.6" y="122.2">18</text>
<text x="65.6" y="124.7">20</text>
<text x="100.4" y="122.2">5</text>
<text x="100.4" y="124.7">6</text>
<text x="106.3" y="120.8">CH3</text>
<text x="106.3" y="123.3">CH4</text>
<text x="106.3" y="125.8">CH5</text>
<text x="121.6" y="120.8">*CS/SHDN</text>
<text x="53.5" y="127.3">21</text>
<text x="53.5" y="129.8">23</text>
<text x="65.6" y="127.3">22</text>
<text x="65.6" y="129.8">24</text>
<text x="100.4" y="127.3">7</text>
<text x="100.4" y="129.8">8</text>
<text x="106.3" y="128.4">CH6</text>
<text x="106.3" y="130.9">CH7</text>
<text x="126" y="130.9">DOUT</text>
<text x="136.8" y="129.8">12</text>
<text x="237.6" y="129.8">3</text>
<text x="243.4" y="130.9">SDA 1W_7</text>
<text x="258.7" y="129.8">9</text>
<text x="53.5" y="132.3">25</text>
<text x="53.5" y="134.9">27</text>
<text x="53.5" y="137.4">29</text>
<text x="65.6" y="132.3">26</text>
<text x="65.6" y="134.9">28</text>
<text x="65.6" y="137.4">30</text>
<text x="99.2" y="134.9">15</text>
<text x="99.2" y="137.4">16</text>
<text x="106.3" y="136">VREF</text>
<text x="237.6" y="132.3">2</text>
<text x="243.4" y="133.5">SCL 1W_6</text>
<text x="248.3" y="136">1W_5</text>
<text x="258.7" y="132.3">10</text>
<text x="258.7" y="134.9">11</text>
<text x="258.7" y="137.4">12</text>
<text x="53.5" y="140">31</text>
<text x="53.5" y="142.5">33</text>
<text x="65.6" y="140">32</text>
<text x="65.6" y="142.5">34</text>
<text x="99.2" y="140">14</text>
<text x="100.4" y="142.5">9</text>
<text x="106.3" y="138.5">VDD</text>
<text x="106.3" y="141.1">AGND</text>
<text x="106.3" y="143.6">DGND</text>
<text x="237.6" y="142.5">6</text>
<text x="243.4" y="143.6">AD2</text>
<text x="248.3" y="138.5">1W_4</text>
<text x="248.3" y="141.1">1W_3</text>
<text x="248.3" y="143.6">1W_2</text>
<text x="258.7" y="140">1</text>
<text x="258.7" y="142.5">16</text>
<text x="53.5" y="145">35</text>
<text x="53.5" y="147.6">37</text>
<text x="65.6" y="145">36</text>
<text x="65.6" y="147.6">38</text>
<text x="237.6" y="147.6">8</text>
<text x="237.6" y="145">7</text>
<text x="243.4" y="148.7">AD0</text>
<text x="243.4" y="146.2">AD1</text>
<text x="248.3" y="146.2">1W_1</text>
<text x="248.3" y="148.7">1W_0</text>
<text x="258.7" y="145">15</text>
<text x="258.7" y="147.6">14</text>
<text x="375.5" y="148.7">1</text>
<text x="53.5" y="150.1">39</text>
<text x="65.6" y="150.1">40</text>
<text x="375.5" y="151.2">2</text>
<text x="337.4" y="161.4">1</text>
<text x="337.4" y="158.9">2</text>
<text x="252.8" y="162.8">4</text>
<text x="263.7" y="162.8">13</text>
<text x="62.3" y="178.1">1</text>
<text x="62.3" y="180.6">2</text>
<text x="62.3" y="183.1">3</text>
<text x="62.3" y="185.7">4</text>
</g>
<g font-size="1.8" fill="#808080">
<text x="241.1" y="125.1">U2G$1</text>
<text x="241.1" y="127">DS2482-800+</text>
<text x="27.7" y="149.2">SW1</text>
<text x="331.3" y="150.5">MF-MSMF250</text>
<text x="331.3" y="153">F1</text>
</g>
</svg>
